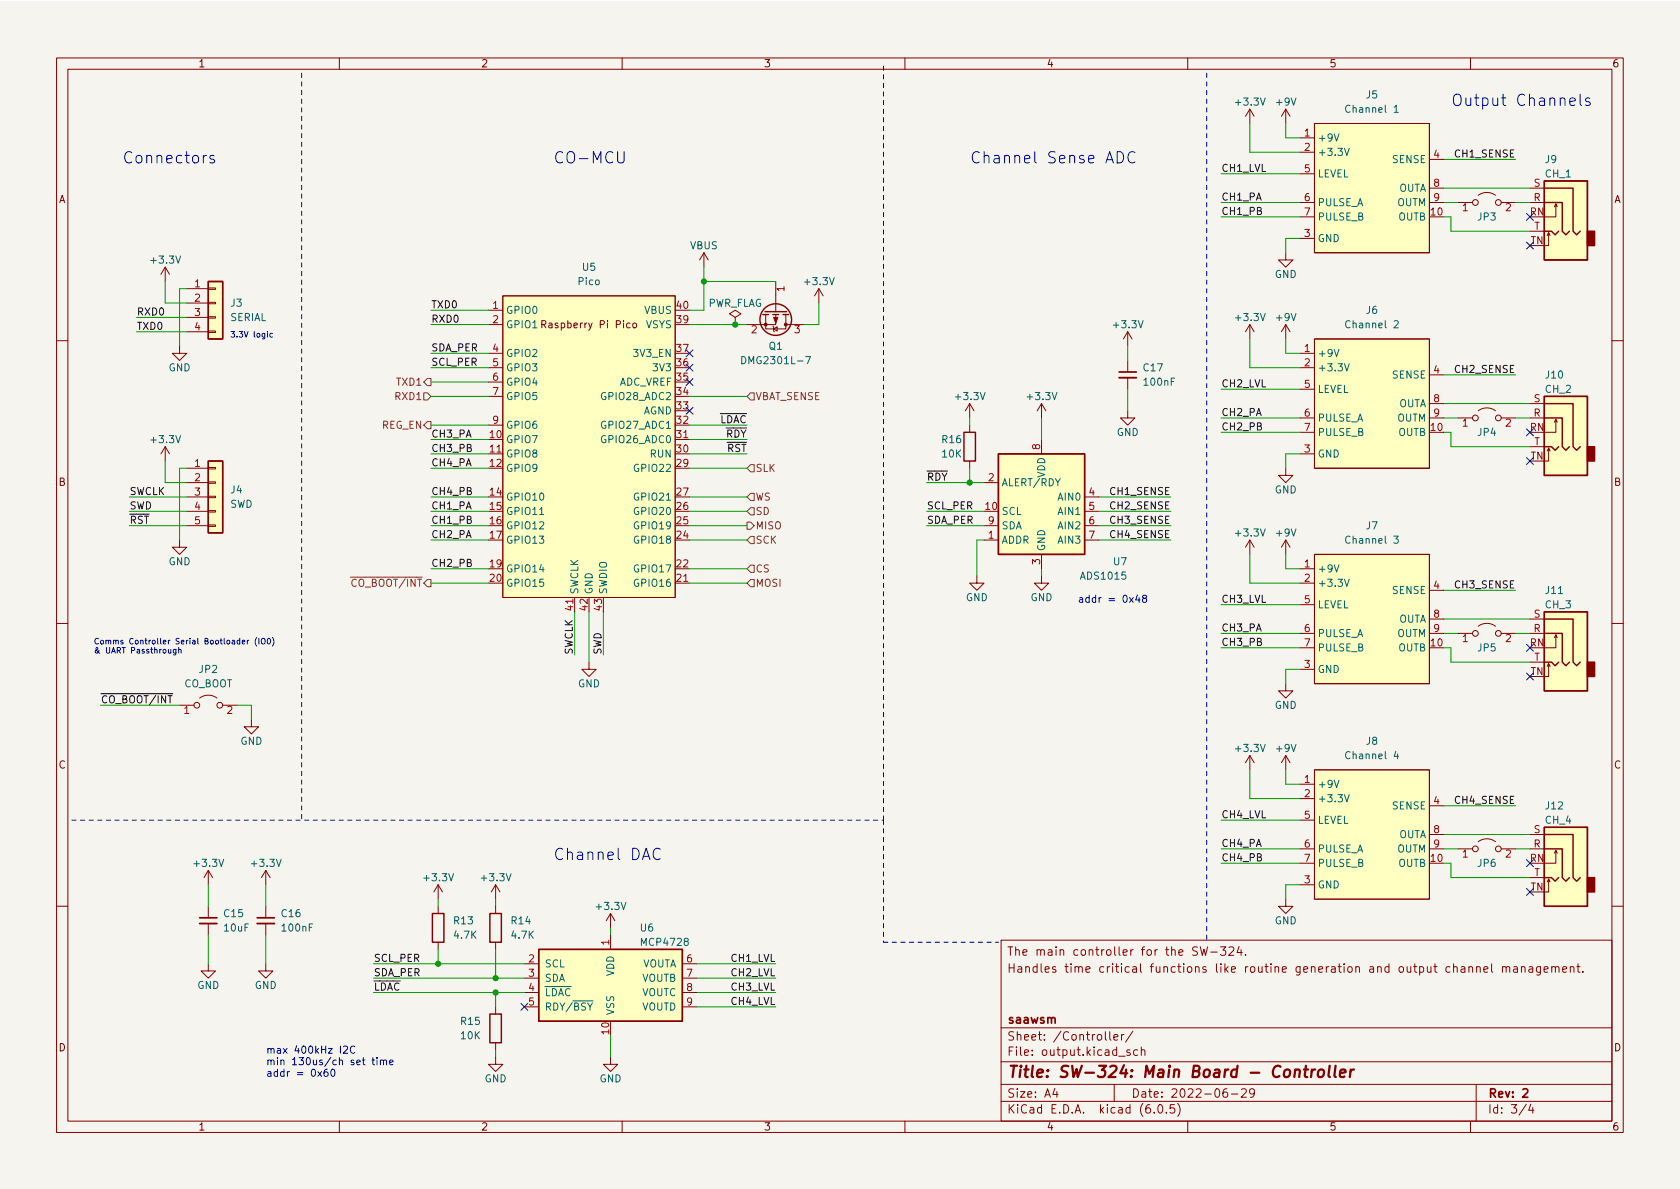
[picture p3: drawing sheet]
<svg xmlns="http://www.w3.org/2000/svg" width="297mm" height="210mm" viewBox="0 0 297 210" stroke-linecap="round" stroke-linejoin="round" font-family="sans-serif">
<path d="M0 .2h297v210.1h-297z" fill="#f5f4ef" stroke="#f5f4ef" stroke-width=".18"/>
<g fill="none" stroke="#840000" stroke-width=".18">
<path d="M10 10.2h277v190.1h-277zM12 12.2h273v186.1h-273zM60 10.2v2M110 10.2v2M160 10.2v2M210 10.2v2M221 19.3l-.8 1.3M221 19.3v2.5M221 19.3l.7 1.3M227.3 19.3l-.7 1.3M227.3 19.3v2.5M227.3 19.3l.8 1.3"/>
<path d="M260 10.2v2M229.9 35.8h2.5M229.9 24.4h2.5M229.9 26.9h2.5M229.9 30.7h2.5M229.9 38.3h2.5M232.4 21.8h20.3v22.9h-20.3zM252.7 35.8h2.6M252.7 33.3h2.6M252.7 28.2h2.6M257.8 35.8h2.5M261.4 34.5a2.54 2.54 0 0 1 3 0"/>
<path d="M265.4 35.8h2.6M270.5 35.8h2.5M270.5 33.3h2.5M275.1 36.1l-.3 .5M275.3 36.6l-.2-.5v2.2h-2.1M29.2 47.2l-.8 1.3M29.2 47.2v2.6M29.2 47.2l.8 1.3M33 51h3.8M33 53.6h3.8M33 56.1h3.8M33 58.7h3.8"/>
<path d="M36.8 58.5h1.3v.3h-1.3zM36.8 56h1.3v.3h-1.3zM36.8 53.5h1.3v.2h-1.3zM36.8 50.9h1.3v.3h-1.3zM86.4 54.9h2.5M86.4 57.4h2.5M88.9 52.3h30.5v53.4h-30.5zM95.8 57.4l.6-.1 .1-.2v-.3l-.7-.1v1.3M96.1 57.4l.4 .6M111.4 57.2l-.4-.1-.2 .3 .1 .5h.5M111.9 57.2l.2-.1 .4 .1v.5l-.1 .2-.3 .1-.2-.1zM124.5 44.7l-.8 1.3"/>
<path d="M124.5 44.7v2.5M124.5 44.7l.7 1.3M130 56.1l1-.6-1-.6-1 .6 1 .6v1.3M130 57.4h.1M135.4 55.6v2.6h3.5v-2.6M136.7 57.7l.1 .1v.7l.1 .2M136.8 58.2l.6-.4v.7zM137.2 55.6v1.8h-5.1M137.2 49.8v5.3M138.9 57.4h3.3M144.8 51l-.8 1.3M144.8 51v2.6"/>
<path d="M144.8 51l.7 1.3M199.4 58.7v2.5M199.4 58.7l-.8 1.2M199.4 58.7l.8 1.2M221 57.4v2.5M221 57.4l-.8 1.3M221 57.4l.7 1.3M227.3 44.7v1.3h1.3l-1.3 1.2-1.2-1.2h1.2M227.3 57.4v2.5M227.3 57.4l-.7 1.3M227.3 57.4l.8 1.3M229.9 42.2h2.5"/>
<path d="M232.4 59.9h20.3v22.9h-20.3zM270.5 40.9h2.5M273.8 41.1l-.2 .6M274.1 41.7l-.3-.6v2.3h-.8M10 60.2h2M29.2 79v2.5M29.2 79l-.8 1.3M29.2 79l.8 1.3M31.7 61.2v1.3h-1.2l1.2 1.2 1.3-1.2h-1.3M86.4 62.5h2.5M86.4 65h2.5M86.4 67.6h2.5"/>
<path d="M86.4 70.1h2.5M86.4 75.2h2.5M119.4 77.7h2.5M171.4 71.4v2.5M171.4 75.2v1.2M171.4 71.4l-.7 1.2M171.4 71.4l.8 1.2M184.1 71.4v2.5M184.1 77.7v2.6M184.1 71.4l-.7 1.2M184.1 71.4l.8 1.2M199.4 72.6v1.3h1.3l-1.3 1.3-1.3-1.3h1.3"/>
<path d="M199.4 63.7v2.1M199.4 66.8v2M229.9 62.5h2.5M229.9 65h2.5M229.9 68.8h2.5M229.9 73.9h2.5M229.9 76.4h2.5M252.7 66.3h2.6M252.7 73.9h2.6M252.7 71.4h2.6M257.8 73.9h2.5M261.4 72.6a2.54 2.54 0 0 1 3 0"/>
<path d="M265.4 73.9h2.6M270.5 73.9h2.5M270.5 71.4h2.5M270.5 79h2.5M273.8 79.2l-.2 .6M274.1 79.8l-.3-.6v2.3h-.8M275.1 74.2l-.3 .5M275.3 74.7l-.2-.5v2.2h-2.1M285 60.2h2M31.7 95.5v1.3h1.3l-1.3 1.2-1.2-1.2h1.2M33 85.3h3.8M33 87.9h3.8"/>
<path d="M33 90.4h3.8M33 93h3.8M33 82.8h3.8M36.8 92.8h1.3v.3h-1.3zM36.8 90.3h1.3v.2h-1.3zM36.8 87.8h1.3v.2h-1.3zM36.8 85.2h1.3v.3h-1.3zM36.8 82.7h1.3v.2h-1.3zM86.4 80.3h2.5M171.4 81.5v1.3M174 95.5h2.5M174 85.3h2.5"/>
<path d="M174 93h2.5M184.1 98v2.6M191.8 95.5h2.5M191.8 87.9h2.5M191.8 90.4h2.5M191.8 93h2.5M221 95.5v2.5M221 95.5l-.8 1.3M221 95.5l.7 1.3M227.3 82.8v1.3h1.3l-1.3 1.2-1.2-1.2h1.2M227.3 95.5v2.5M227.3 95.5l-.7 1.3"/>
<path d="M227.3 95.5l.8 1.3M229.9 80.3h2.5M232.4 98h20.3v22.9h-20.3zM10 110.2h2M101.6 105.7v2.5M104.1 117.1v1.3h1.3l-1.3 1.2-1.2-1.2h1.2M119.4 103.1h2.5M172.7 101.8v1.3h1.3l-1.3 1.3-1.3-1.3h1.3M184.1 101.8v1.3h1.3l-1.3 1.3-1.2-1.3h1.2M229.9 112h2.5M229.9 103.1h2.5M229.9 100.6h2.5"/>
<path d="M229.9 118.4h2.5M229.9 106.9h2.5M229.9 114.5h2.5M252.7 112h2.6M252.7 109.5h2.6M252.7 104.4h2.6M257.8 112h2.5M261.4 110.7a2.54 2.54 0 0 1 3 0M265.4 112h2.6M270.5 112h2.5M270.5 109.5h2.5M270.5 117.1h2.5"/>
<path d="M273.8 117.3l-.2 .6M274.1 117.9l-.3-.6v2.3h-.8M275.1 112.3l-.3 .5M275.3 112.8l-.2-.5v2.2h-2.1M285 110.2h2M31.7 124.7h2.6M35.3 123.4a2.54 2.54 0 0 1 3.1 0M39.4 124.7h2.5M44.4 127.2v1.3h1.3l-1.3 1.3-1.2-1.3h1.2M221 133.6v2.5M221 133.6l-.8 1.3M221 133.6l.7 1.3"/>
<path d="M227.3 120.9v1.3h1.3l-1.3 1.2-1.2-1.2h1.2M227.3 133.6v2.5M227.3 133.6l-.7 1.3M227.3 133.6l.8 1.3M229.9 138.7h2.5M232.4 136.1h20.3v22.9h-20.3zM36.8 153.9l-.7 1.3M36.8 153.9v2.6M36.8 153.9l.8 1.3M47 153.9v2.6M47 153.9l-.8 1.3M47 153.9l.8 1.3"/>
<path d="M77.5 156.5v2.5M77.5 156.5l-.8 1.2M77.5 156.5l.7 1.2M87.6 156.5v2.5M87.6 156.5l-.7 1.2M87.6 156.5l.8 1.2M227.3 159v1.3h1.3l-1.3 1.2-1.2-1.2h1.2M229.9 150.1h2.5M229.9 141.2h2.5M229.9 156.5h2.5M229.9 145h2.5M229.9 152.6h2.5"/>
<path d="M252.7 150.1h2.6M252.7 147.6h2.6M252.7 142.5h2.6M257.8 150.1h2.5M261.4 148.8a2.54 2.54 0 0 1 3 0M265.4 150.1h2.6M270.5 150.1h2.5M270.5 147.6h2.5M270.5 155.2h2.5M273.8 155.4l-.2 .6M274.1 156l-.3-.6v2.3h-.8M275.1 150.4l-.3 .5"/>
<path d="M275.3 150.9l-.2-.5v2.2h-2.1M10 160.2h2M36.8 170.4v1.3h1.3l-1.3 1.3-1.2-1.3h1.2M36.8 160.3v2M36.8 163.3v2M47 170.4v1.3h1.3l-1.3 1.3-1.3-1.3h1.3M47 160.3v2M47 163.3v2M77.5 160.3v1.2M77.5 166.6v1.3M87.6 160.3v1.2M87.6 166.6v1.3"/>
<path d="M87.6 178v1.3M92.7 170.4h2.5M92.7 173h2.5M92.7 175.5h2.5M92.7 178h2.5M107.9 161.5l-.7 1.3M107.9 161.5v2.6M107.9 165.3v2.6M107.9 161.5l.8 1.3M120.6 170.4h2.6M120.6 173h2.6M120.6 175.5h2.6"/>
<path d="M120.6 178h2.6M177 166.3h108v32h-108zM211.7 167.5l-.6-.1-.2 .3 .1 .4 .6 .3v.4l-.2 .1h-.5M212.2 167.4l.4 1.5 .3-1 .2 1 .4-1.5M214.1 168.4h1.1M215.8 167.4h.9l-.5 .6 .4 .1v.7l-.2 .1h-.4l-.2-.1M217.3 167.6l.6-.2 .2 .2v.3l-.9 1h.9M219.1 167.4l-.4 1h.9M219.4 167.9v1M220.2 168.8v.1M259.7 171.1l.2-.2 .4 .1 .1 .9M259.7 170.9v1"/>
<path d="M261.1 171.1l.2-.2 .4 .1v.9M261.1 170.9v1M262.4 171.4l.7-.1-.1-.3-.4-.1-.2 .2v.8h.6M263.7 170.4v1.3l.2 .2M265.7 171.1l.2-.2 .3 .1 .1 .9M265.7 170.9v1M266.3 171.1l.2-.2 .4 .1v.9M267.6 171h.6l.1 .9M268.3 171.3l-.5 .1a.29 .29 0 0 0-.2 .2 .29 .29 0 0 0 .2 .3h.5M269 171.1l.2-.2 .4 .1v.9M269 170.9v1M270.4 171h.5l.1 .9"/>
<path d="M271 171.3l-.5 .1a.29 .29 0 0 0-.2 .2 .29 .29 0 0 0 .2 .3h.5M272.4 170.9v1.2l-.3 .3h-.4M272.4 171l-.5-.1-.2 .3v.4l.1 .3h.6M273 171.4l.7-.1-.1-.3-.4-.1-.2 .2 .1 .8h.5M274.4 171.1l.2-.2 .3 .1 .1 .9M274.4 170.9v1M275 171.1l.2-.2 .4 .1 .1 .9M276.3 171.4l.7-.1-.1-.3-.4-.1-.2 .2 .1 .8h.5M277.6 171.1l.3-.2 .3 .1 .1 .9M277.6 170.9v1M278.8 170.9h.6M279 170.4v1.3l.4 .2"/>
<path d="M279.9 171.8v.1M285 160.2h2M60 198.3v2M87.6 186.9v1.3h1.3l-1.3 1.3-1.2-1.3h1.2M87.6 184.4v1.3M107.9 186.9v1.3h1.3l-1.3 1.3-1.2-1.3h1.2M110 198.3v2M160 198.3v2M177 194.8h108M177 191.8h108M177 187.8h108M177 181.8h108"/>
<path d="M186.5 192.5l-.4 1h1M186.9 193v1M195.4 182.4v1.3l.2 .2M196.2 182.4v1.3l.2 .2M196.9 183.4l.7-.1v-.3l-.5-.1-.2 .2 .1 .8h.6M197 191.8v3M197.8 186.8h1.1M198.3 182.9v1M198.7 182.9l-.3 .1-.1 .2M199.8 185.7l-.4-.1-.2 .2 .1 .3 .5 .1v.4h-.6M200.3 182.4l-1.3 1.9M201.1 185.7l-.4-.1-.3 .3v.4l.2 .3h.5"/>
<path d="M201.8 185.8l.2-.2 .4 .1v.9M201.8 185.1v1.5M204.1 196.7v.1M204.9 195.4l.2-.1a.81 .81 0 0 1 .6 .7 .81 .81 0 0 1-.3 .8h-.2a.81 .81 0 0 1-.6-.6 .81 .81 0 0 1 .3-.8zM206.2 196.7v.1M207.6 195.3h-.7v.7l.2-.1 .5 .1 .1 .2-.1 .5-.2 .1-.5-.1M208.2 195.1a1.72 1.72 0 0 1 0 2.3M210 198.3v2M216.9 192.5a.59 .59 0 0 0-.7 .7v.5l.2 .3h.4l.2-.1 .1-.5-.2-.2-.4-.1-.3 .3M217.7 193.5h1.2M219.5 192.7l.6-.2 .2 .2 .1 .3-1 1h1M221.8 193.2l-.3 .3-.4-.1-.2-.2 .2-.6 .4-.1 .2 .2a.99 .99 0 0 1-.3 1.3h-.3"/>
<path d="M260 198.3v2M261 191.8v6.5M269.9 195.3l-1.3 1.9M270.6 195.3l-.3 1h.9M271 195.8v1"/>
<circle cx="260.9" cy="35.8" r=".51"/>
<circle cx="264.9" cy="35.8" r=".51"/>
<circle cx="260.9" cy="73.9" r=".51"/>
<circle cx="264.9" cy="73.9" r=".51"/>
<circle cx="260.9" cy="112" r=".51"/>
<circle cx="264.9" cy="112" r=".51"/>
<circle cx="34.8" cy="124.7" r=".51"/>
<circle cx="38.9" cy="124.7" r=".51"/>
<circle cx="260.9" cy="150.1" r=".51"/>
<circle cx="264.9" cy="150.1" r=".51"/>
</g>
<path d="M197.9 65.8h3M35.3 162.3h3.1M45.5 162.3h3M269.3 192.7l.5-.2 .3 .2v.3l-.9 1h.9" fill="none" stroke="#840000" stroke-width=".3"/>
<path d="M229 189.3a.49 .49 0 0 1 .8 .1l-.1 1.1M230.5 189.1h.8M230.9 188.5l-.2 1.7 .1 .2 .3 .1M232 189.1l-.2 1.4M232.5 189.1l-.4 .1-.2 .3M233.2 189.3a.52 .52 0 0 1 .5-.2 .52 .52 0 0 1 .4 .4l-.1 .6a.55 .55 0 0 1-.5 .4 .55 .55 0 0 1-.5-.4zM235.1 188.5l-.2 1.7 .2 .3M236.1 188.5l-.2 1.7 .3 .3M236.9 189.8l1-.2v-.4l-.2-.1-.6 .1-.2 1 .2 .3 .6-.1M238.8 189.1l-.1 1.4M239.4 189.1l-.4 .1-.2 .3" fill="none" stroke="#840000" stroke-width=".4"/>
<g fill="none" stroke="#840000" stroke-width=".25">
<path d="M273 32h7.7v14h-7.7zM273 35.8h3.2v5.1l.7 .6 .6-.6M273 33.3h5.1v7.6l.7 .6 .6-.6M36.8 49.8h2.6v10.1h-2.6zM134.9 55.6h1M135.3 55.1h3.8M136.7 55.6h1M138.4 55.6h1M273 40.9h1.3l.7 .6 .6-.6M170.4 76.4h2.1v5.1h-2.1zM273 70.1h7.7v14h-7.7zM273 79h1.3l.7 .6 .6-.6"/>
<path d="M273 73.9h3.2v5.1l.7 .6 .6-.6M273 71.4h5.1v7.6l.7 .6 .6-.6M36.8 81.5h2.6v12.7h-2.6zM176.5 80.3h15.3v17.7h-15.3zM273 108.2h7.7v14h-7.7zM273 117.1h1.3l.7 .6 .6-.6M273 112h3.2v5.1l.7 .6 .6-.6M273 109.5h5.1v7.6l.7 .6 .6-.6M273 146.3h7.7v14h-7.7zM273 155.2h1.3l.7 .6 .6-.6M273 150.1h3.2v5.1l.7 .6 .6-.6M273 147.6h5.1v7.6l.7 .6 .6-.6"/>
<path d="M76.5 161.5h2v5.1h-2zM86.6 179.3h2v5.1h-2zM86.6 161.5h2v5.1h-2zM95.2 167.9h25.4v12.7h-25.4z"/>
<circle cx="137.2" cy="56.5" r="2.79"/>
</g>
<g fill="#ffffc2" stroke="#ffffc2" stroke-width=".18">
<path d="M232.4 59.9h20.3v22.9h-20.3z"/>
<path d="M273 146.3h7.7v14h-7.7z"/>
<path d="M273 32h7.7v14h-7.7z"/>
<path d="M95.2 167.9h25.4v12.7h-25.4z"/>
<path d="M176.5 80.3h15.3v17.7h-15.3z"/>
<path d="M232.4 136.1h20.3v22.9h-20.3z"/>
<path d="M232.4 21.8h20.3v22.9h-20.3z"/>
<path d="M36.8 81.5h2.6v12.7h-2.6z"/>
<path d="M273 70.1h7.7v14h-7.7z"/>
<path d="M36.8 49.8h2.6v10.1h-2.6z"/>
<path d="M273 108.2h7.7v14h-7.7z"/>
<path d="M88.9 52.3h30.5v53.4h-30.5z"/>
<path d="M232.4 98h20.3v22.9h-20.3z"/>
</g>
<g fill="none" stroke="#006464" stroke-width=".18">
<path d="M246.5 19l.4-.4v1.3M246.5 19.9h.7M235.9 23.7l.4 1.3 .4-1.3M237.7 26.2l.4 1.3 .5-1.3M246.5 56.8l.5-.1 .2 .4-.8 .9h.8M131.1 63.1a.64 .64 0 0 1 .8 .6 .64 .64 0 0 1-.8 .6zM142.5 63.1h.8l-.5 1.2M235.9 61.8l.4 1.3 .4-1.3M237.7 64.3l.4 1.3 .5-1.3M95.4 91h.7M235.9 99.9l.4 1.3 .4-1.3M246.4 94.8h.8l-.4 .5 .4 .1v.6l-.2 .1-.6-.1"/>
<path d="M237.7 102.4l.4 1.3 .5-1.3M235.9 138l.4 1.3 .4-1.3M246.8 132.8l-.3 .9h.8M247.1 133.3v.9M237.7 140.5l.4 1.3 .5-1.3"/>
</g>
<g fill="#840000" stroke="#840000" stroke-width=".25">
<path d="M280.7 155.2h1.2v2.5h-1.2z"/>
<path d="M280.7 40.9h1.2v2.5h-1.2z"/>
<path d="M280.7 79h1.2v2.5h-1.2z"/>
<path d="M280.7 117.1h1.2v2.5h-1.2z"/>
</g>
<path d="M197.9 66.8h3M35.3 163.3h3.1M45.5 163.3h3" fill="none" stroke="#840000" stroke-width=".33"/>
<g fill="#840000" stroke="#840000" stroke-width=".18">
<path d="M136.8 56.1h.7l-.3 1z"/>
<circle cx="135.4" cy="57.4" r=".25"/>
<circle cx="138.9" cy="57.4" r=".25"/>
</g>
<path d="M74.9 69.5h.7l.6 .6-.6 .6h-.7zM75.6 66.9h.6v1.3h-.6l-.7-.6zM75.6 74.5h.6v1.3h-.6l-.7-.6zM132.7 69.5h.6v1.2h-.6l-.6-.6zM132.1 92.3h.6l.6 .7-.6 .6h-.6zM132.7 99.9h.6v1.3h-.6l-.6-.6zM132.7 82.2h.6v1.2h-.6l-.6-.6zM132.7 87.2h.6v1.3h-.6l-.6-.6zM132.7 94.9h.6v1.2h-.6l-.6-.6zM132.7 89.8h.6v1.3h-.6l-.6-.7zM75.6 102.5h.6v1.3h-.6l-.7-.7zM132.7 102.5h.6v1.3h-.6l-.6-.7z" fill="none" stroke="#725600" stroke-width=".18"/>
<g fill="none" stroke="#0000c2" stroke-width=".18">
<path d="M277.6 18l.9-.2-.1-.4-.5-.1-.3 .3 .1 1 .2 .1 .5-.1M279.4 16.7v1.7l.3 .3M281.1 17.4l-.5-.1-.3 .3 .1 .3 .7 .2 .1 .2-.1 .3-.2 .1-.6-.1M37.9 27.6l-.5-.1-.3 .3 .1 .3 .7 .1 .1 .2-.1 .3-.2 .1-.6-.1M109.2 26.8v1.6l.4 .4 .6-.1 .1-.3v-1.6M197.5 26.8a1.05 1.05 0 0 1 1.2 .7 1.05 1.05 0 0 1-.4 1.2l-.8 .1zM200.7 27a.8 .8 0 0 0-1 0 .8 .8 0 0 0-.3 1 .75 .75 0 0 0 .4 .7 .75 .75 0 0 0 .9-.1M47.3 58.6v.1M47.3 58.9v.7M48.2 59l-.3-.1-.2 .2 .1 .5h.4M31.1 114.8v.8l-.2 .2h-.2M31.1 114.9l-.3-.1-.2 .2 .1 .4h.4"/>
<path d="M31.6 114.9h.4v.6M31.6 114.5v1M42.8 113.6l.5-.1v-.2l-.3-.1-.2 .2 .1 .4h.4M43.7 113.2v.7M44 113.2l-.3 .2M45.4 112.7a1.15 1.15 0 0 0 0 1.6M45.8 112.9v1M46.3 113l.1-.1a.34 .34 0 0 1 .5 .3v.4a.33 .33 0 0 1-.4 .3 .33 .33 0 0 1-.3-.3zM47.3 113l.2-.1a.53 .53 0 0 1 .3 .5 .53 .53 0 0 1-.3 .5l-.2-.4zM48.2 112.7a1.15 1.15 0 0 1 0 1.6M201.1 105.2l-.3 .9h.8M201.4 105.7v.8"/>
<path d="M202.2 105.8l-.2-.2 .1-.2 .1-.2 .4 .1 .1 .2v.2l-.6 .2-.1 .1v.3l.2 .2h.3l.2-.2v-.3l-.2-.2M116.7 150.2a.8 .8 0 0 0-1 0 .8 .8 0 0 0-.2 .9 .75 .75 0 0 0 .4 .8 .75 .75 0 0 0 .8-.1M57.9 189.1h-.4a.86 .86 0 0 0 0 1.2l.5-.1v-.4l-.2-.2h-.3l-.2 .2M58.6 189.2l.2-.1a.68 .68 0 0 1 .4 .6 .68 .68 0 0 1-.4 .6l-.2-.1-.1-.3zM60.7 185.1l.5-.1 .3 .3-.8 .9h.8M62.7 185.1a.6 .6 0 0 0-.8 .4 .6 .6 0 0 0 .6 .7l.2-.1M65.8 187.4h.4M65.9 187v1.1l.3 .2M66.7 187v.1M66.7 187.4v.9M67.3 187.6l.1-.2 .3 .1 .1 .8M67.3 187.4v.9"/>
<path d="M67.8 187.6l.2-.2 .3 .1 .1 .8M68.9 187.9l.6-.2-.1-.2-.3-.1-.2 .2 .1 .6h.4"/>
</g>
<path d="M53.3 12.9v132.1M156.2 11.7v133.3M213.4 12.9v153.7M12.7 145h143.5M156.2 145v21.6M156.2 166.6h20.3" fill="none" stroke="#0000c2" stroke-width=".18" stroke-dasharray=".8 .8"/>
<g fill="none" stroke="#009600" stroke-width=".18">
<path d="M215.9 38.3h14M215.9 35.8h14M215.9 30.7h14M221 21.8v5.1h8.9M227.3 21.8v2.6h2.6M255.3 38.3h1.2v2.6h14M255.3 33.3h15.2M255.3 35.8h2.5M255.3 28.2h12.7M268 35.8h2.5M24.1 58.7h8.9M24.1 56.1h8.9"/>
<path d="M29.2 49.8v3.8h3.8M33 51h-1.3v10.2M76.2 54.9h10.2M76.2 57.4h10.2M121.9 57.4h10.2M124.5 47.2v7.7h-2.6M124.5 49.8h12.7M144.8 53.6v3.8h-2.6M221 59.9v5.1h8.9M227.3 59.9v2.6h2.6M229.9 42.2h-2.6v2.5M76.2 62.5h10.2"/>
<path d="M76.2 75.2h10.2M76.2 70.1h10.2M76.2 77.7h10.2M76.2 65h10.2M76.2 67.6h10.2M121.9 75.2h10.2M121.9 70.1h10.2M121.9 77.7h10.2M171.4 73.9v1.3M184.1 73.9v3.8M199.4 61.2v2.5M199.4 68.8v3.8"/>
<path d="M215.9 73.9h14M215.9 68.8h14M215.9 76.4h14M255.3 76.4h1.2v2.6h14M255.3 73.9h2.5M255.3 71.4h15.2M255.3 66.3h12.7M268 73.9h2.5M22.9 93h10.1M22.9 90.4h10.1M22.9 87.9h10.1M29.2 81.5v3.8h3.8"/>
<path d="M33 82.8h-1.3v12.7M76.2 82.8h10.2M76.2 93h10.2M76.2 95.5h10.2M76.2 90.4h10.2M76.2 87.9h10.2M76.2 80.3h10.2M121.9 82.8h10.2M121.9 93h10.2M121.9 95.5h10.2M121.9 90.4h10.2M121.9 87.9h10.2"/>
<path d="M121.9 80.3h10.2M163.8 93h10.2M163.8 90.4h10.2M163.8 85.3h10.2M171.4 82.8v2.5M174 95.5h-1.3v6.3M194.3 93h12.7M194.3 95.5h12.7M194.3 90.4h12.7M194.3 87.9h12.7M221 98v5.1h8.9M227.3 98v2.6h2.6"/>
<path d="M229.9 80.3h-2.6v2.5M76.2 103.1h10.2M76.2 100.6h10.2M101.6 108.2v7.6M104.1 108.2v8.9M106.7 108.2v7.6M121.9 103.1h10.2M121.9 100.6h10.2M184.1 100.6v1.2M215.9 112h14M215.9 114.5h14M215.9 106.9h14"/>
<path d="M229.9 118.4h-2.6v2.5M255.3 112h2.5M255.3 114.5h1.2v2.6h14M255.3 104.4h12.7M255.3 109.5h15.2M268 112h2.5M17.8 124.7h13.9M41.9 124.7h2.5v2.5M221 136.1v5.1h8.9M227.3 136.1v2.6h2.6M36.8 156.5v3.8M47 156.5v3.8"/>
<path d="M77.5 159v1.3M87.6 159v1.3M215.9 150.1h14M215.9 152.6h14M215.9 145h14M229.9 156.5h-2.6v2.5M255.3 152.6h1.2v2.6h14M255.3 150.1h2.5M255.3 142.5h12.7M255.3 147.6h15.2M268 150.1h2.5M36.8 165.3v5.1"/>
<path d="M47 165.3v5.1M66 170.4h26.7M66 173h26.7M66 175.5h26.7M77.5 167.9v2.5M87.6 167.9v5.1M87.6 175.5v2.5M107.9 164.1v1.2M123.2 178h14M123.2 170.4h14M123.2 173h14M123.2 175.5h14"/>
<path d="M87.6 185.7v1.2M107.9 183.1v3.8"/>
</g>
<g fill="none" stroke="#000084" stroke-width=".18">
<path d="M269.9 37.7l1.2 1.3M271.1 37.7l-1.2 1.3M269.9 42.8l1.2 1.2M271.1 42.8l-1.2 1.2M121.3 66.9l1.2 1.3M121.3 72l1.2 1.2M121.3 64.4l1.2 1.2M121.3 61.9l1.2 1.2M122.5 66.9l-1.2 1.3M122.5 72l-1.2 1.2M122.5 64.4l-1.2 1.2M122.5 61.9l-1.2 1.2"/>
<path d="M269.9 75.8l1.2 1.3M271.1 75.8l-1.2 1.3M269.9 80.9l1.2 1.2M271.1 80.9l-1.2 1.2M269.9 113.9l1.2 1.3M269.9 119l1.2 1.2M271.1 113.9l-1.2 1.3M271.1 119l-1.2 1.2M269.9 157.1l1.2 1.2M269.9 152l1.2 1.3M271.1 157.1l-1.2 1.2M271.1 152l-1.2 1.3"/>
<path d="M92.1 177.4l1.2 1.3M93.3 177.4l-1.2 1.3"/>
</g>
<g fill="#009600" stroke="#009600" stroke-width=".18">
<circle cx="171.4" cy="85.3" r=".46"/>
<circle cx="130" cy="57.4" r=".46"/>
<circle cx="124.5" cy="49.8" r=".46"/>
<circle cx="87.6" cy="173" r=".46"/>
<circle cx="87.6" cy="175.5" r=".46"/>
<circle cx="77.5" cy="170.4" r=".46"/>
</g>
<g font-size="2.8" fill="#0000c2">
<text x="256.5" y="18.7">Output Channels</text>
<text x="21.6" y="28.9">Connectors</text>
<text x="97.8" y="28.9">CO-MCU</text>
<text x="171.4" y="28.9">Channel Sense ADC</text>
<text x="97.8" y="152.1">Channel DAC</text>
</g>
<text font-size="2.8" fill="#840000" x="178" y="190.6">Title: SW-324: Main Board - Controller</text>
<g font-size="2.1" fill="#840000">
<text x="178" y="172">Handles time critical functions like routine generation and output channel management.</text>
<text x="178" y="169">The main controller for the SW-324.</text>
<text x="178" y="184">Sheet: /Controller/</text>
<text x="178" y="181">saawsm</text>
<text x="178" y="186.7">File: output.kicad_sch</text>
<text x="178" y="196.9">KiCad E.D.A. kicad (6.0.5)</text>
<text x="178" y="194.1">Size: A4</text>
<text x="200" y="194.1">Date: 2022-06-29</text>
<text x="263" y="194.1">Rev: 2</text>
<text x="263" y="196.9">Id: 3/4</text>
</g>
<g font-size="1.8" fill="#840000">
<text x="35" y="11.9">1</text>
<text x="85" y="11.9">2</text>
<text x="135" y="11.9">3</text>
<text x="185" y="11.9">4</text>
<text x="235" y="11.9">5</text>
<text x="285" y="11.9">6</text>
<text x="10.3" y="35.9">A</text>
<text x="285.3" y="35.9">A</text>
<text x="96.6" y="58">Raspberry Pi Pico</text>
<text x="10.3" y="85.9">B</text>
<text x="285.3" y="85.9">B</text>
<text x="10.3" y="135.9">C</text>
<text x="285.3" y="135.9">C</text>
<text x="10.3" y="185.9">D</text>
<text x="285.3" y="185.9">D</text>
<text x="35" y="199.9">1</text>
<text x="85" y="199.9">2</text>
<text x="135" y="199.9">3</text>
<text x="185" y="199.9">4</text>
<text x="235" y="199.9">5</text>
<text x="285" y="199.9">6</text>
</g>
<g font-size="1.8" fill="#006464">
<text x="241.6" y="17.4">J5</text>
<text x="218.6" y="18.7">+3.3V</text>
<text x="225.7" y="18.7">+9V</text>
<text x="238.3" y="19.9">Channel 1</text>
<text x="232.9" y="25">+9V</text>
<text x="232.9" y="27.6">+3.3V</text>
<text x="246.2" y="28.8">SENSE</text>
<text x="273.2" y="28.8">J9</text>
<text x="232.9" y="31.4">LEVEL</text>
<text x="247.2" y="33.9">OUTA</text>
<text x="273.3" y="31.4">CH_1</text>
<text x="232.9" y="36.4">PULSE_A</text>
<text x="232.9" y="39">PULSE_B</text>
<text x="247" y="36.4">OUTM</text>
<text x="247.2" y="39">OUTB</text>
<text x="261.3" y="39">JP3</text>
<text x="26.9" y="46.6">+3.3V</text>
<text x="103" y="47.9">U5</text>
<text x="122" y="44.1">VBUS</text>
<text x="232.9" y="42.8">GND</text>
<text x="102.3" y="50.4">Pico</text>
<text x="142.4" y="50.4">+3.3V</text>
<text x="225.4" y="49.1">GND</text>
<text x="40.7" y="56.8">SERIAL</text>
<text x="40.8" y="54.2">J3</text>
<text x="89.4" y="55.5">GPIO0</text>
<text x="89.4" y="58">GPIO1</text>
<text x="114" y="55.5">VBUS</text>
<text x="114.2" y="58">VSYS</text>
<text x="125.1" y="54.2">PWR_FLAG</text>
<text x="197.1" y="58">+3.3V</text>
<text x="218.6" y="56.8">+3.3V</text>
<text x="225.7" y="56.8">+9V</text>
<text x="238.3" y="58">Channel 2</text>
<text x="241.6" y="55.5">J6</text>
<text x="29.8" y="65.7">GND</text>
<text x="89.4" y="63.1">GPIO2</text>
<text x="89.4" y="65.7">GPIO3</text>
<text x="112.3" y="63.1">3V3_EN</text>
<text x="115.7" y="65.7">3V3</text>
<text x="131.8" y="64.4">DMG2301L-7</text>
<text x="136" y="61.8">Q1</text>
<text x="202.2" y="65.7">C17</text>
<text x="232.9" y="63.1">+9V</text>
<text x="232.9" y="65.7">+3.3V</text>
<text x="89.4" y="68.2">GPIO4</text>
<text x="89.4" y="70.7">GPIO5</text>
<text x="106.7" y="70.7">GPIO28_ADC2</text>
<text x="109.3" y="68.2">ADC_VREF</text>
<text x="169.1" y="70.7">+3.3V</text>
<text x="181.8" y="70.7">+3.3V</text>
<text x="202.4" y="68.2">100nF</text>
<text x="232.9" y="69.5">LEVEL</text>
<text x="246.2" y="66.9">SENSE</text>
<text x="273.3" y="69.5">CH_2</text>
<text x="273.3" y="66.9">J10</text>
<text x="89.4" y="75.8">GPIO6</text>
<text x="106.7" y="75.8">GPIO27_ADC1</text>
<text x="113.7" y="73.3">AGND</text>
<text x="197.4" y="77.1">GND</text>
<text x="232.9" y="74.5">PULSE_A</text>
<text x="232.9" y="77.1">PULSE_B</text>
<text x="247" y="74.5">OUTM</text>
<text x="247.2" y="77.1">OUTB</text>
<text x="247.2" y="72">OUTA</text>
<text x="261.3" y="77.1">JP4</text>
<text x="26.9" y="78.4">+3.3V</text>
<text x="89.4" y="78.4">GPIO7</text>
<text x="89.4" y="80.9">GPIO8</text>
<text x="89.4" y="83.4">GPIO9</text>
<text x="106.7" y="78.4">GPIO26_ADC0</text>
<text x="112.5" y="83.4">GPIO22</text>
<text x="115" y="80.9">RUN</text>
<text x="166.6" y="78.4">R16</text>
<text x="166.6" y="80.9">10K</text>
<text x="232.9" y="80.9">GND</text>
<text x="40.6" y="89.8">SWD</text>
<text x="40.8" y="87.2">J4</text>
<text x="89.4" y="88.5">GPIO10</text>
<text x="112.5" y="88.5">GPIO21</text>
<text x="177" y="86">ALERT/RDY</text>
<text x="184.8" y="84.5" transform="rotate(-90 184.8 84.5)">VDD</text>
<text x="187.2" y="88.5">AIN0</text>
<text x="225.4" y="87.2">GND</text>
<text x="89.4" y="91.1">GPIO11</text>
<text x="89.4" y="93.6">GPIO12</text>
<text x="112.5" y="93.6">GPIO19</text>
<text x="112.5" y="91.1">GPIO20</text>
<text x="177" y="91.1">SCL</text>
<text x="177" y="93.6">SDA</text>
<text x="187.2" y="91.1">AIN1</text>
<text x="187.2" y="93.6">AIN2</text>
<text x="218.6" y="94.9">+3.3V</text>
<text x="225.7" y="94.9">+9V</text>
<text x="241.6" y="93.6">J7</text>
<text x="29.8" y="99.9">GND</text>
<text x="89.4" y="96.1">GPIO13</text>
<text x="89.4" y="101.2">GPIO14</text>
<text x="112.5" y="101.2">GPIO17</text>
<text x="112.5" y="96.1">GPIO18</text>
<text x="177" y="96.1">ADDR</text>
<text x="184.8" y="97.5" transform="rotate(-90 184.8 97.5)">GND</text>
<text x="187.2" y="96.1">AIN3</text>
<text x="196.9" y="99.9">U7</text>
<text x="232.9" y="101.2">+9V</text>
<text x="238.3" y="96.1">Channel 3</text>
<text x="89.4" y="103.8">GPIO15</text>
<text x="102.2" y="105.2" transform="rotate(-90 102.2 105.2)">SWCLK</text>
<text x="104.8" y="105.2" transform="rotate(-90 104.8 105.2)">GND</text>
<text x="107.3" y="105.2" transform="rotate(-90 107.3 105.2)">SWDIO</text>
<text x="112.5" y="103.8">GPIO16</text>
<text x="170.8" y="106.3">GND</text>
<text x="182.2" y="106.3">GND</text>
<text x="191.3" y="102.5">ADS1015</text>
<text x="232.9" y="103.8">+3.3V</text>
<text x="232.9" y="107.6">LEVEL</text>
<text x="246.2" y="105">SENSE</text>
<text x="273.3" y="107.6">CH_3</text>
<text x="273.3" y="105">J11</text>
<text x="232.9" y="112.6">PULSE_A</text>
<text x="247" y="112.6">OUTM</text>
<text x="247.2" y="110.1">OUTA</text>
<text x="35.3" y="119">JP2</text>
<text x="232.9" y="119">GND</text>
<text x="232.9" y="115.2">PULSE_B</text>
<text x="247.2" y="115.2">OUTB</text>
<text x="261.3" y="115.2">JP5</text>
<text x="32.5" y="121.5">CO_BOOT</text>
<text x="102.2" y="121.5">GND</text>
<text x="225.4" y="125.3">GND</text>
<text x="42.5" y="131.7">GND</text>
<text x="241.6" y="131.7">J8</text>
<text x="218.6" y="133">+3.3V</text>
<text x="225.7" y="133">+9V</text>
<text x="238.3" y="134.2">Channel 4</text>
<text x="232.9" y="139.3">+9V</text>
<text x="232.9" y="141.9">+3.3V</text>
<text x="246.2" y="143.1">SENSE</text>
<text x="273.3" y="143.1">J12</text>
<text x="232.9" y="145.7">LEVEL</text>
<text x="247.2" y="148.2">OUTA</text>
<text x="273.3" y="145.7">CH_4</text>
<text x="34.5" y="153.3">+3.3V</text>
<text x="44.7" y="153.3">+3.3V</text>
<text x="75.1" y="155.8">+3.3V</text>
<text x="85.3" y="155.8">+3.3V</text>
<text x="232.9" y="150.7">PULSE_A</text>
<text x="232.9" y="153.3">PULSE_B</text>
<text x="247" y="150.7">OUTM</text>
<text x="247.2" y="153.3">OUTB</text>
<text x="261.3" y="153.3">JP6</text>
<text x="105.6" y="160.9">+3.3V</text>
<text x="232.9" y="157.1">GND</text>
<text x="39.7" y="162.2">C15</text>
<text x="39.7" y="164.7">10uF</text>
<text x="49.8" y="162.2">C16</text>
<text x="50" y="164.7">100nF</text>
<text x="80.3" y="163.4">R13</text>
<text x="80.4" y="166">4.7K</text>
<text x="90.5" y="163.4">R14</text>
<text x="90.5" y="166">4.7K</text>
<text x="113.2" y="164.7">U6</text>
<text x="113.6" y="167.3">MCP4728</text>
<text x="225.4" y="163.4">GND</text>
<text x="96.3" y="171.1">SCL</text>
<text x="96.3" y="173.6">SDA</text>
<text x="108.6" y="172.6" transform="rotate(-90 108.6 172.6)">VDD</text>
<text x="113.4" y="171.1">VOUTA</text>
<text x="113.4" y="173.6">VOUTB</text>
<text x="34.9" y="174.9">GND</text>
<text x="45" y="174.9">GND</text>
<text x="96.3" y="176.1">~{LDAC}</text>
<text x="96.3" y="178.7">RDY/~{BSY}</text>
<text x="108.6" y="179.6" transform="rotate(-90 108.6 179.6)">VSS</text>
<text x="113.4" y="176.1">VOUTC</text>
<text x="113.4" y="178.7">VOUTD</text>
<text x="81.5" y="181.2">R15</text>
<text x="81.5" y="183.8">10K</text>
<text x="85.7" y="191.4">GND</text>
<text x="106" y="191.4">GND</text>
</g>
<g font-size="1.8" fill="#a90000">
<text x="230.6" y="24.1">1</text>
<text x="230.6" y="26.7">2</text>
<text x="253.5" y="27.9">4</text>
<text x="230.6" y="30.5">5</text>
<text x="230.6" y="35.6">6</text>
<text x="253.5" y="33">8</text>
<text x="253.5" y="35.6">9</text>
<text x="271.1" y="35.6">R</text>
<text x="271.2" y="33">S</text>
<text x="230.6" y="41.9">3</text>
<text x="230.6" y="38.1">7</text>
<text x="253" y="38.1">10</text>
<text x="258.6" y="37.3">1</text>
<text x="266.2" y="37.3">2</text>
<text x="270.5" y="38.1">RN</text>
<text x="271.2" y="40.6">T</text>
<text x="270.6" y="43.2">TN</text>
<text x="34.4" y="50.8">1</text>
<text x="34.4" y="53.3">2</text>
<text x="138.7" y="51.5" transform="rotate(-90 138.7 51.5)">1</text>
<text x="34.4" y="55.9">3</text>
<text x="34.4" y="58.4">4</text>
<text x="87.1" y="54.6">1</text>
<text x="87.1" y="57.1">2</text>
<text x="119.7" y="57.1">39</text>
<text x="119.7" y="54.6">40</text>
<text x="132.9" y="58.9">2</text>
<text x="140.5" y="58.9">3</text>
<text x="87.1" y="62.2">4</text>
<text x="87.1" y="64.8">5</text>
<text x="119.7" y="64.8">36</text>
<text x="119.7" y="62.2">37</text>
<text x="230.6" y="62.2">1</text>
<text x="230.6" y="64.8">2</text>
<text x="87.1" y="67.3">6</text>
<text x="87.1" y="69.8">7</text>
<text x="119.7" y="69.8">34</text>
<text x="119.7" y="67.3">35</text>
<text x="230.6" y="68.6">5</text>
<text x="253.5" y="66">4</text>
<text x="253.5" y="71.1">8</text>
<text x="271.2" y="71.1">S</text>
<text x="86.6" y="77.5">10</text>
<text x="87.1" y="74.9">9</text>
<text x="119.7" y="77.5">31</text>
<text x="119.7" y="74.9">32</text>
<text x="119.7" y="72.4">33</text>
<text x="230.6" y="73.7">6</text>
<text x="230.6" y="76.2">7</text>
<text x="253" y="76.2">10</text>
<text x="253.5" y="73.7">9</text>
<text x="258.6" y="75.4">1</text>
<text x="266.2" y="75.4">2</text>
<text x="270.5" y="76.2">RN</text>
<text x="271.1" y="73.7">R</text>
<text x="34.4" y="82.5">1</text>
<text x="86.6" y="80">11</text>
<text x="86.6" y="82.5">12</text>
<text x="119.7" y="82.5">29</text>
<text x="119.7" y="80">30</text>
<text x="183.9" y="79.5" transform="rotate(-90 183.9 79.5)">8</text>
<text x="230.6" y="80">3</text>
<text x="270.6" y="81.3">TN</text>
<text x="271.2" y="78.7">T</text>
<text x="34.4" y="85.1">2</text>
<text x="34.4" y="87.6">3</text>
<text x="86.6" y="87.6">14</text>
<text x="119.7" y="87.6">27</text>
<text x="174.8" y="85.1">2</text>
<text x="192.5" y="87.6">4</text>
<text x="34.4" y="90.2">4</text>
<text x="34.4" y="92.7">5</text>
<text x="86.6" y="90.2">15</text>
<text x="86.6" y="92.7">16</text>
<text x="86.6" y="95.2">17</text>
<text x="119.7" y="95.2">24</text>
<text x="119.7" y="92.7">25</text>
<text x="119.7" y="90.2">26</text>
<text x="174.3" y="90.2">10</text>
<text x="174.8" y="95.2">1</text>
<text x="174.8" y="92.7">9</text>
<text x="192.5" y="90.2">5</text>
<text x="192.5" y="92.7">6</text>
<text x="192.5" y="95.2">7</text>
<text x="86.6" y="100.3">19</text>
<text x="119.7" y="100.3">22</text>
<text x="183.9" y="99.8" transform="rotate(-90 183.9 99.8)">3</text>
<text x="230.6" y="100.3">1</text>
<text x="86.6" y="102.9">20</text>
<text x="101.3" y="107.9" transform="rotate(-90 101.3 107.9)">41</text>
<text x="103.9" y="107.9" transform="rotate(-90 103.9 107.9)">42</text>
<text x="106.4" y="107.9" transform="rotate(-90 106.4 107.9)">43</text>
<text x="119.7" y="102.9">21</text>
<text x="230.6" y="102.9">2</text>
<text x="230.6" y="106.7">5</text>
<text x="253.5" y="104.1">4</text>
<text x="230.6" y="111.8">6</text>
<text x="253.5" y="109.2">8</text>
<text x="253.5" y="111.8">9</text>
<text x="258.6" y="113.5">1</text>
<text x="266.2" y="113.5">2</text>
<text x="271.1" y="111.8">R</text>
<text x="271.2" y="109.2">S</text>
<text x="230.6" y="118.1">3</text>
<text x="230.6" y="114.3">7</text>
<text x="253" y="114.3">10</text>
<text x="270.5" y="114.3">RN</text>
<text x="270.6" y="119.4">TN</text>
<text x="271.2" y="116.8">T</text>
<text x="32.5" y="126.2">1</text>
<text x="40.1" y="126.2">2</text>
<text x="230.6" y="138.4">1</text>
<text x="230.6" y="141">2</text>
<text x="253.5" y="142.2">4</text>
<text x="230.6" y="144.8">5</text>
<text x="230.6" y="149.9">6</text>
<text x="253.5" y="147.3">8</text>
<text x="253.5" y="149.9">9</text>
<text x="271.1" y="149.9">R</text>
<text x="271.2" y="147.3">S</text>
<text x="230.6" y="152.4">7</text>
<text x="253" y="152.4">10</text>
<text x="258.6" y="151.6">1</text>
<text x="266.2" y="151.6">2</text>
<text x="270.5" y="152.4">RN</text>
<text x="271.2" y="154.9">T</text>
<text x="230.6" y="156.2">3</text>
<text x="270.6" y="157.5">TN</text>
<text x="107.7" y="167.1" transform="rotate(-90 107.7 167.1)">1</text>
<text x="93.5" y="170.2">2</text>
<text x="93.5" y="172.7">3</text>
<text x="121.4" y="170.2">6</text>
<text x="121.4" y="172.7">7</text>
<text x="93.5" y="175.3">4</text>
<text x="93.5" y="177.8">5</text>
<text x="121.4" y="175.3">8</text>
<text x="121.4" y="177.8">9</text>
<text x="107.7" y="182.8" transform="rotate(-90 107.7 182.8)">10</text>
</g>
<g font-size="1.8" fill="#0f0f0f">
<text x="257.5" y="27.8">CH1_SENSE</text>
<text x="215.9" y="35.5">CH1_PA</text>
<text x="215.9" y="30.4">CH1_LVL</text>
<text x="215.9" y="38">CH1_PB</text>
<text x="24.1" y="55.8">RXD0</text>
<text x="24.1" y="58.3">TXD0</text>
<text x="76.2" y="57">RXD0</text>
<text x="76.2" y="54.5">TXD0</text>
<text x="76.2" y="62.1">SDA_PER</text>
<text x="76.2" y="64.7">SCL_PER</text>
<text x="257.5" y="65.9">CH2_SENSE</text>
<text x="215.9" y="68.5">CH2_LVL</text>
<text x="76.2" y="77.4">CH3_PA</text>
<text x="125.8" y="74.8">~{LDAC}</text>
<text x="127" y="77.4">~{RDY}</text>
<text x="215.9" y="73.6">CH2_PA</text>
<text x="215.9" y="76.1">CH2_PB</text>
<text x="76.2" y="79.9">CH3_PB</text>
<text x="76.2" y="82.4">CH4_PA</text>
<text x="127.2" y="79.9">~{RST}</text>
<text x="22.9" y="87.5">SWCLK</text>
<text x="76.2" y="87.5">CH4_PB</text>
<text x="163.8" y="85">~{RDY}</text>
<text x="196.5" y="87.5">CH1_SENSE</text>
<text x="22.9" y="92.6">~{RST}</text>
<text x="22.9" y="90.1">SWD</text>
<text x="76.2" y="90.1">CH1_PA</text>
<text x="76.2" y="95.1">CH2_PA</text>
<text x="76.2" y="92.6">CH1_PB</text>
<text x="163.8" y="90.1">SCL_PER</text>
<text x="163.8" y="92.6">SDA_PER</text>
<text x="196.5" y="95.1">CH4_SENSE</text>
<text x="196.5" y="92.6">CH3_SENSE</text>
<text x="196.5" y="90.1">CH2_SENSE</text>
<text x="76.2" y="100.2">CH2_PB</text>
<text x="215.9" y="106.6">CH3_LVL</text>
<text x="257.5" y="104">CH3_SENSE</text>
<text x="215.9" y="111.7">CH3_PA</text>
<text x="101.3" y="115.8" transform="rotate(-90 101.3 115.8)">SWCLK</text>
<text x="106.3" y="115.8" transform="rotate(-90 106.3 115.8)">SWD</text>
<text x="215.9" y="114.2">CH3_PB</text>
<text x="17.8" y="124.4">~{CO_BOOT/INT}</text>
<text x="257.5" y="142.1">CH4_SENSE</text>
<text x="215.9" y="149.8">CH4_PA</text>
<text x="215.9" y="144.7">CH4_LVL</text>
<text x="215.9" y="152.3">CH4_PB</text>
<text x="66" y="172.6">SDA_PER</text>
<text x="66" y="170.1">SCL_PER</text>
<text x="129.3" y="172.6">CH2_LVL</text>
<text x="129.3" y="170.1">CH1_LVL</text>
<text x="66" y="175.2">~{LDAC}</text>
<text x="129.3" y="175.2">CH3_LVL</text>
<text x="129.3" y="177.7">CH4_LVL</text>
</g>
<g font-size="1.8" fill="#725600">
<text x="70" y="70.7">RXD1</text>
<text x="70.2" y="68.2">TXD1</text>
<text x="133.5" y="70.7">VBAT_SENSE</text>
<text x="67.5" y="75.8">REG_EN</text>
<text x="133.5" y="83.4">SLK</text>
<text x="133.5" y="88.5">WS</text>
<text x="133.5" y="91.1">SD</text>
<text x="133.5" y="93.6">MISO</text>
<text x="133.5" y="101.2">CS</text>
<text x="133.5" y="96.1">SCK</text>
<text x="61.3" y="103.8">~{CO_BOOT/INT}</text>
<text x="133.5" y="103.8">MOSI</text>
</g>
<g font-size="1.8" fill="#0000c2">
<text x="190.5" y="106.6">addr = 0x48</text>
<text x="47" y="186.3">max 400kHz I2C</text>
<text x="47" y="188.4">min 130us/ch set time</text>
<text x="47" y="190.4">addr = 0x60</text>
</g>
<g font-size="1.4" fill="#0000c2">
<text x="40.6" y="59.7">3.3V logic</text>
<text x="16.5" y="113.9">Comms Controller Serial Bootloader (IO0)</text>
<text x="16.5" y="115.5">&amp; UART Passthrough</text>
</g>
</svg>
